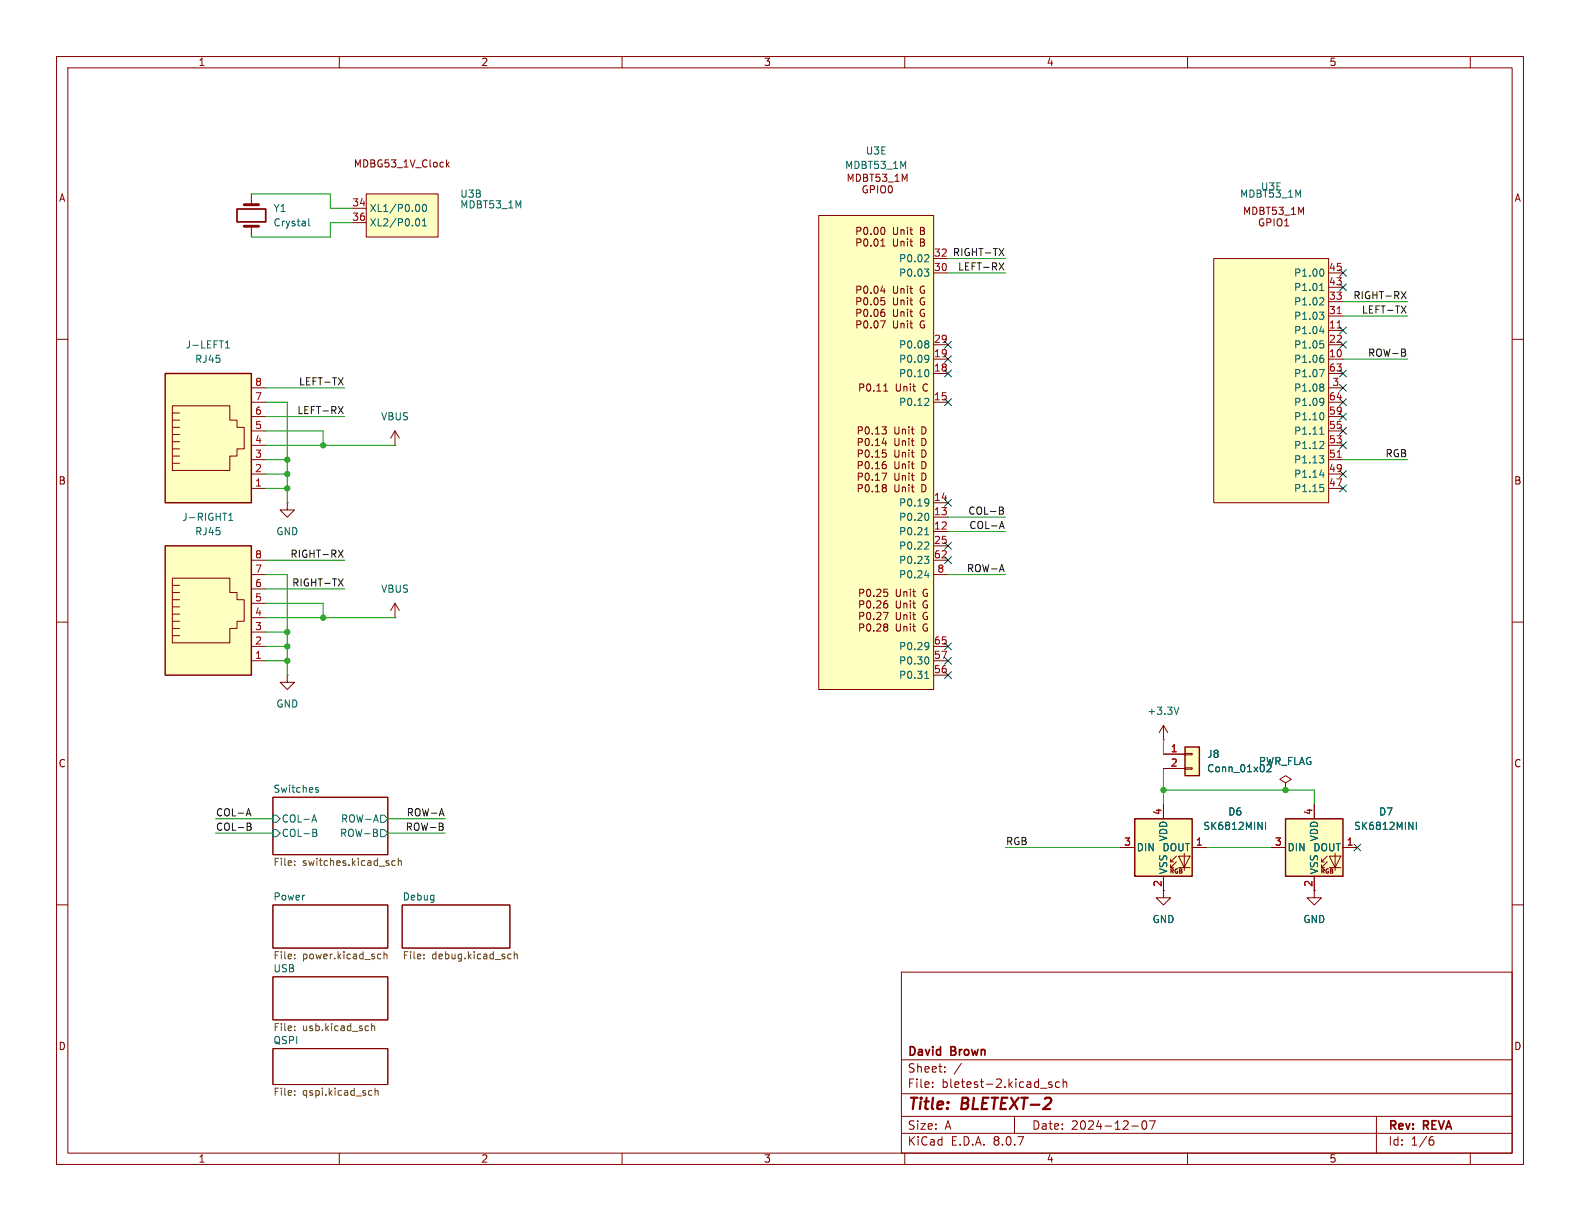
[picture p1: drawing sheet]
<svg xmlns="http://www.w3.org/2000/svg" width="279mm" height="216mm" viewBox="0 0 279 216" stroke-linecap="round" stroke-linejoin="round" font-family="sans-serif">
<g fill="none" stroke="#840000" stroke-width=".18">
<path d="M10 10h259.4v195.9h-259.4zM12 12h255.4v191.9h-255.4zM60 10v2M110 10v2M160 10v2M210 10v2M260 10v2M10 60h2M267.4 60h2M10 110h2M267.4 110h2M48.3 141h20.3v10.1h-20.3z"/>
<path d="M10 160h2M48.3 172.7h20.3v7.6h-20.3zM48.3 160h20.3v7.6h-20.3zM71.1 160h19.1v7.6h-19.1zM159.4 171.9h108v32h-108zM267.4 160h2M48.3 185.4h20.3v6.4h-20.3zM159.4 197.4h108M159.4 193.4h108M159.4 187.4h108M164.9 192.1v.2M164.9 191.4v.1"/>
<path d="M167.1 189.4v.2M167.1 188.7v.1M170 188l-1.3 1.9M179.4 197.4v3M184 192.4h1.1M186 191.4l-.4-.1-.2 .2 .1 .2 .5 .2v.3h-.6M187.4 191.4l-.5-.1-.3 .3v.4l.2 .2h.6M188 191.4l.2-.1 .4 .1v.9M188 190.8v1.5M200.1 199.1h1.2M202.1 198.3l.2-.1a.81 .81 0 0 1 .6 .6 .81 .81 0 0 1-.3 .8l-.2 .1a.81 .81 0 0 1-.3-1.4zM203.3 198.2h1l-.7 1.5"/>
<path d="M243.4 197.4v6.5M60 203.9v2M110 203.9v2M159.4 200.4h108M160 203.9v2M210 203.9v2M253 201.6h.4l.2 .2-.1 .5-.5 .2M253.4 201l-.4 .1M260 203.9v2"/>
</g>
<g fill="none" stroke="#725600" stroke-width=".18">
<path d="M52.1 152.3v.1M52.1 152.9v.1M69.9 152.3l-.4-.1-.2 .2 .1 .6h.5M70.4 152.3l.2-.1 .3 .1 .1 .7M70.4 151.8v1.2M52.1 168.8v.1M52.1 169.4v.1M67 168.7l.3 .1M67.3 169.5h-.3M67.9 168.8l.2-.1 .3 .1v.7M67.9 168.3v1.2M75 169.4v.1"/>
<path d="M75 168.8v.1M90 168.7l.4 .1M90.4 169.5h-.4M90.9 168.8l.2-.1 .3 .1 .1 .7M90.9 168.3v1.2M52.1 182.1v.1M52.1 181.5v.1M52.1 192.9v.1M52.1 193.6v.1M65.4 192.8l.4 .1M65.7 181v1.2M65.7 181.5l.2-.1 .3 .1 .1 .7"/>
<path d="M65.8 193.6l-.4 .1M66.3 193l.2-.2 .3 .1 .1 .8M66.3 192.4v1.3"/>
</g>
<g fill="none" stroke="#006464" stroke-width=".18">
<path d="M55.9 139.6l.4 .1v.2l-.1 .2-.4-.1M55.9 139.3h.4M48.3 146.7h.6l.6 .6-.6 .7h-.6zM48.3 144.1h.6l.6 .7-.6 .6h-.6zM55.3 145h.6M55.3 146.6l.6 .2 .1 .2-.3 .2M55.3 147.2h.4M55.6 144.1l.4 1.3M55.7 147.2l.3 .3v.3l-.7 .1M66.5 144.1l.4 1.3M66.7 147.3l.1 .2-.1 .3M66.7 146.8v.3"/>
<path d="M67.3 144.1h.6l.7 .7-.7 .6h-.6zM67.3 146.7h.6l.7 .6-.7 .7h-.6z"/>
</g>
<path d="M200.7 144.8h10.1v10.1h-10.1z" fill="#ffffc2"/>
<g fill="none" stroke="#840000" stroke-width=".18">
<path d="M69.8 78.7h.1M69.8 76.2l-.7 1.3M69.8 76.2v2.5M69.8 76.2l.8 1.3M227.3 138.4l1-.6-1-.6-1 .6 1 .6v1.3M227.3 139.7h.1M198.1 149.9h2.6M205.7 142.2v2.6M205.7 154.9v2.6M207 153.4h.5M207 152.4h.5M208 152.4l-1 1v-.5"/>
<path d="M208 151.4l-1 1v-.5M208.4 151.4h2l-1 2zM208.4 153.4h2M209.4 150.9v3M210.8 149.9h2.6"/>
</g>
<path d="M200.7 144.8h10.1v10.1h-10.1z" fill="none" stroke="#840000" stroke-width=".25"/>
<path d="M222.5 145.4l.7 1.3v-1.3M223.8 145.4v1.3" fill="none" stroke="#006464" stroke-width=".18"/>
<path d="M64.8 34.3h12.7v7.6h-12.7z" fill="#ffffc2"/>
<path d="M44.4 34.3v1.9M62.2 36.8h2.6M62.2 39.4h2.6M64.8 34.3h12.7v7.6h-12.7zM78.3 28.7h.1M78.4 29.5h-.1M79 28.3v1.2M79.1 29.1l.3 .4M79.4 28.7l-.4 .5M44.4 40v1.9" fill="none" stroke="#840000" stroke-width=".18"/>
<path d="M54.6 38.7v1.1l.2 .1M73.8 38.7a.68 .68 0 0 1 .4 .6 .68 .68 0 0 1-.4 .6M74.1 36.3l.1 .3-.1 .7M74.7 39.9h.7M74.7 39l.4-.3v1.2M74.9 36.2l.1-.1a.68 .68 0 0 1 .4 .7 .68 .68 0 0 1-.4 .6 .84 .84 0 0 1-.1-1.2z" fill="none" stroke="#006464" stroke-width=".18"/>
<path d="M41.9 37h5.1v2.2h-5.1z" fill="none" stroke="#840000" stroke-width=".3"/>
<path d="M43.2 36.2h2.5M43.2 40h2.5" fill="none" stroke="#840000" stroke-width=".51"/>
<path d="M29.2 66h15.2v22.9h-15.2z" fill="#ffffc2"/>
<g fill="none" stroke="#840000" stroke-width=".18">
<path d="M30.5 79.4h1.2M30.5 78.1h1.2M30.5 76.8h1.2M30.5 75.6h1.2M30.5 71.8h10.1v2.5h1.3v1.3h1.3v3.8h-1.3v1.2h-1.3v2.6h-10.1zM30.5 74.3h1.2M30.5 73h1.2M44.4 78.7h2.6M44.4 76.2h2.6M44.4 73.7h2.6M44.4 71.1h2.6M44.4 68.6h2.6"/>
<path d="M30.5 81.9h1.2M30.5 80.6h1.2M44.4 86.4h2.6M44.4 83.8h2.6M44.4 81.3h2.6"/>
</g>
<path d="M29.2 66h15.2v22.9h-15.2z" fill="none" stroke="#840000" stroke-width=".25"/>
<path d="M39.9 61.5h.7M39.9 60.6l.3-.3v1.2" fill="none" stroke="#006464" stroke-width=".18"/>
<path d="M209.5 132.1h2.6v5.1h-2.6z" fill="#ffffc2"/>
<path d="M205.7 133.4h3.8M205.7 135.9h3.8M209.5 135.8h1.3v.2h-1.3zM209.5 133.2h1.3v.3h-1.3z" fill="none" stroke="#840000" stroke-width=".18"/>
<path d="M209.5 132.1h2.6v5.1h-2.6z" fill="none" stroke="#840000" stroke-width=".25"/>
<path d="M224.7 135.7l-.7 .8h.8" fill="none" stroke="#006464" stroke-width=".18"/>
<path d="M214.6 45.7h20.3v43.2h-20.3z" fill="#ffffc2"/>
<g fill="none" stroke="#840000" stroke-width=".18">
<path d="M220.1 37.9v-1.3l.4 .9 .4-.9v1.3M221.5 36.6a.64 .64 0 0 1 .8 .7 .64 .64 0 0 1-.8 .6zM222.8 36.6h.4l.3 .3-.3 .3 .3 .2v.3l-.2 .2h-.5zM222.8 37.2h.4M223.4 38.7a.59 .59 0 0 0-.7 .6 .59 .59 0 0 0 .7 .6l.1-.5h-.3M223.9 36.6h.7M224 39.4l.6-.1 .2-.2-.1-.3-.7-.1v1.3M224.3 36.6v1.3M225.3 38.7v1.3M225.7 36.6h-.6l-.1 .6 .2-.1 .4 .1 .1 .2v.4l-.2 .1-.5-.1M225.9 38.9l.2-.2a.43 .43 0 0 1 .6 .4v.4a.42 .42 0 0 1-.4 .5 .42 .42 0 0 1-.5-.5zM226.1 36.6h.8l-.4 .5 .4 .1v.6l-.2 .1-.6-.1"/>
<path d="M227.2 38h.9M227.2 40h.7M227.2 39l.3-.3v1.3M228.4 37.9h.7M228.4 37l.3-.4v1.3M229.7 37.9v-1.3l.4 .9 .4-.9v1.3M214.6 45.7h20.3v43.2h-20.3zM234.9 58.4h2.6M234.9 55.9h2.6M234.9 53.3h2.6M234.9 50.8h2.6M234.9 48.3h2.6"/>
<path d="M234.9 63.5h2.6M234.9 61h2.6M234.9 68.6h2.6M234.9 78.7h2.6M234.9 76.2h2.6M234.9 73.7h2.6M234.9 66h2.6M234.9 71.1h2.6M234.9 86.4h2.6M234.9 83.8h2.6M234.9 81.3h2.6"/>
</g>
<g fill="none" stroke="#006464" stroke-width=".18">
<path d="M233.3 55.2h.8l-.4 .5M233.4 58.6h.8M233.4 51.4h.7M233.6 50.3l.1-.2v1.3M233.8 47.6a.79 .79 0 0 1 0 1.2M233.9 52.6l.2 .3-.1 .3-.7 .7h.8M233.9 55.7l.2 .2v.3l-.2 .3M234 58.2v.8M233.3 65.3h.9l-.6 1.3M233.4 76.8h.7M233.4 60.3h.6M233.6 75.7l.1-.2v1.3"/>
<path d="M233.7 62.8h.3M233.8 73a.79 .79 0 0 1 0 1.2M233.9 63.3l.2 .2v.3l-.2 .3M233.9 60.8l.2 .2v.3l-.2 .2M233.9 67.9l.2 .2-.2 .3 .2 .3v.2l-.2 .3M233.9 70.4l.1 .2a1.03 1.03 0 0 1-.1 1M233.9 78l.2 .3-.1 .3-.7 .7h.8M234.1 71l-.2 .2M233.3 80.6h.8l-.4 .5M233.4 84h.8M233.4 85.7h.6M233.9 81.1l.2 .2v.3l-.2 .3"/>
<path d="M233.9 86.2l.2 .2v.3l-.2 .2M234 83.6v.8"/>
</g>
<path d="M236.5 58h.7M236.5 55.5h.7M236.5 80.9h.7" fill="none" stroke="#a90000" stroke-width=".18"/>
<path d="M144.8 38.1h20.3v83.8h-20.3z" fill="#ffffc2"/>
<g fill="none" stroke="#840000" stroke-width=".18">
<path d="M144.8 38.1h20.3v83.8h-20.3zM150 32.1v-1.3l.4 .9 .4-.9v1.3M151.4 30.8v1.3a.67 .67 0 0 0 .8-.4 .67 .67 0 0 0-.3-.8M152.7 30.8v1.3l.7-.2v-.3l-.3-.2M152.7 31.4h.4M153.3 30.9l.1 .3-.3 .2M153.3 32.9a.59 .59 0 0 0-.7 .6 .59 .59 0 0 0 .7 .6l.1-.5h-.3M153.9 33.5l.6-.1 .1-.1v-.3l-.7-.2v1.3M154.2 30.8v1.3M155 30.8l-.1 .6 .2-.1h.4l.1 .5-.2 .3-.5-.2M155.2 32.8v1.3M155.9 32.9l.1-.1a.43 .43 0 0 1 .6 .5v.4a.42 .42 0 0 1-.4 .4 .42 .42 0 0 1-.5-.4v-.4z"/>
<path d="M156.8 30.8l-.4 .5 .4 .1v.5l-.2 .2-.6-.2M157.1 32.2h.9M157.2 33l.2-.2a.68 .68 0 0 1 .4 .7 .68 .68 0 0 1-.4 .6l-.2-.1-.1-.4zM158.3 32.1h.7M158.3 31.2l.3-.4v1.3M159.5 32.1v-1.3l.5 .9 .4-.9v1.3M151.5 40.9l.6-.1 .1-.2v-.3l-.7-.1v1.3M151.5 42.2v1.3M151.5 51.3l.6-.1 .1-.2v-.3l-.7-.1v1.3M151.5 53.3l.6-.1 .1-.1v-.3l-.7-.2v1.3M151.5 54.7v1.3M151.5 57.4l.6-.1 .1-.1v-.3l-.7-.2v1.3"/>
<path d="M152.7 41l.1-.6 .2-.2 .3 .1 .2 .7M152.7 53.4l.1-.5 .2-.3 .3 .2 .2 .6M152.9 50.7l.1-.1a.68 .68 0 0 1 .5 .6 .68 .68 0 0 1-.5 .7l-.1-.2-.2-.3zM152.9 56.9l.1-.2a.68 .68 0 0 1 .5 .7 .68 .68 0 0 1-.5 .6l-.1-.1-.2-.4zM152.9 43.4l.1 .1 .3-.1M152.9 55.8l.1 .2 .3-.2M154 43.4v.1M154 51.7v.2M154 55.8v.2M154 57.9v.1M154.5 41l.1-.6 .2-.2a.68 .68 0 0 1 .5 .6 .68 .68 0 0 1-.5 .7l-.1-.2M154.5 53.4l.1-.5 .2-.3a.69 .69 0 0 1 .4 1.2"/>
<path d="M154.7 42.4l.1-.2a.68 .68 0 0 1 .5 .7 .68 .68 0 0 1-.5 .6l-.1-.1M154.7 50.7l.1-.1a.68 .68 0 0 1 .5 .6 .68 .68 0 0 1-.5 .7l-.1-.2-.2-.3zM154.7 56.9l.1-.2a.68 .68 0 0 1 .5 .7 .68 .68 0 0 1-.5 .6l-.1-.1-.2-.4zM155.2 54.8a.69 .69 0 0 1-.4 1.2l-.1-.2M155.7 56.7h.8l-.5 1.3M155.8 43.5h.7M155.8 42.6l.3-.4v1.3M155.9 40.3l.2-.1a.68 .68 0 0 1 .4 .6 .68 .68 0 0 1-.4 .7l-.2-.2-.1-.3zM156.1 50.5l-.3 .9h.7M156.4 54.7h-.4a.86 .86 0 0 0 0 1.3l.4-.2 .1-.4-.3-.2h-.2l-.2 .2M156.4 51v.9M156.4 52.6h-.6v.6l.1-.1 .5 .1 .1 .2-.1 .4-.2 .1-.4-.1"/>
<path d="M158 40.2v1l.2 .3 .4-.1 .1-.2v-1M158 42.2v1.1l.2 .2h.4l.1-.2v-1.1M158 50.6v1l.2 .3 .4-.1 .1-.2v-1M158 52.6v1.1l.2 .2h.4l.1-.2v-1.1M158 54.7v1l.2 .3 .4-.1 .1-.2v-1M158 56.7v1.1l.2 .2 .4-.1 .1-.1v-1.1M159.3 40.6v.9M159.3 42.7v.8M159.3 51v.9M159.3 53.1v.8M159.3 55.1v.9M159.3 57.2v.8"/>
<path d="M159.3 40.7l.2-.1 .3 .1 .1 .8M159.3 42.8l.2-.1h.3l.1 .8M159.3 51.1l.2-.1 .3 .1 .1 .8M159.3 53.2l.2-.1h.3l.1 .8M159.3 55.2l.2-.1 .3 .1 .1 .8M159.3 57.3l.2-.1h.3l.1 .8M160.5 40.2v.1M160.5 40.6v.9M160.5 42.2v.2M160.5 42.7v.8M160.5 50.6v.1M160.5 51v.9"/>
<path d="M160.5 52.6v.2M160.5 53.1v.8M160.5 54.7v.1M160.5 55.1v.9M160.5 56.7v.2M160.5 57.2v.8M160.9 40.6h.5M160.9 42.7h.5M160.9 51h.5M160.9 53.1h.5M160.9 55.1h.5M160.9 57.2h.5"/>
<path d="M161.1 40.2v1.1l.3 .2M161.1 42.2v1.1l.3 .2M161.1 50.6v1.1l.3 .2M161.1 52.6v1.1l.3 .2M161.1 54.7v1.1l.3 .2M161.1 56.7v1.1l.3 .2M162.8 40.2h.4l.2 .2-.2 .4 .2 .1 .1 .3-.2 .3h-.5zM162.8 42.2h.4l.2 .3-.2 .3 .2 .2 .1 .3-.2 .2h-.5zM162.8 40.8h.4M162.8 42.8h.4M163.4 54.7a.59 .59 0 0 0-.7 .6 .59 .59 0 0 0 .7 .6l.1-.5h-.2M163.4 50.7a.59 .59 0 0 0-.7 .5 .59 .59 0 0 0 .7 .6l.1-.5h-.2"/>
<path d="M163.4 52.7a.59 .59 0 0 0-.7 .6 .59 .59 0 0 0 .7 .6l.1-.5h-.2M163.4 56.8a.59 .59 0 0 0-.7 .6 .59 .59 0 0 0 .7 .5l.1-.4h-.2M165.1 48.3h2.5M165.1 45.7h2.5M151.8 76.1h.6l.1-.2-.1-.3-.6-.1v1.2M151.8 78.2l.6-.1 .1-.2-.1-.3-.6-.1v1.3M153.1 75.6l.2-.1a.68 .68 0 0 1 .4 .6 .68 .68 0 0 1-.4 .6l-.2-.1-.1-.3zM153.1 77.6l.2-.1a.68 .68 0 0 1 .4 .7 .68 .68 0 0 1-.4 .6l-.2-.1-.1-.4zM154.3 76.6v.1M154.3 78.7v.1M154.8 75.8l.4-.3v1.2M154.8 77.9l.4-.4v1.3"/>
<path d="M154.8 79.9l.4-.3v1.2M154.8 76.7h.7M154.8 78.8h.7M155.9 75.5h.8l-.4 .5 .4 .1v.5l-.2 .1-.6-.1M156.3 69.2h.7M156.3 77.5l-.3 .9h.8M156.5 68.1l.1-.2v1.3M156.6 77.9v.9M156.7 79.6h-.6l-.1 .6 .2-.1h.4l.1 .2v.4l-.2 .1-.5-.1M158.2 75.5v1l.3 .2h.4l.1-.2v-1M158.2 79.6v1l.3 .2h.4l.1-.2v-1M158.2 77.5v1.1l.3 .2 .4-.1 .1-.1v-1.1"/>
<path d="M159.6 75.9v.8M159.6 77.9v.9M159.6 80v.8M159.6 76l.2-.1 .3 .1v.7M159.6 78.1l.2-.2 .3 .1v.8M160.7 75.5v.1M160.7 75.9v.8M160.7 77.5v.1M160.7 77.9v.9M160.7 79.6v.1M160.7 80v.8M161.2 75.9h.4"/>
<path d="M161.2 77.9h.4M161.2 80h.4M161.3 75.5v1.1l.3 .1M161.3 77.5v1.1l.3 .2M161.3 79.6v1.1l.3 .1M163 77.5a.64 .64 0 0 1 .8 .7 .64 .64 0 0 1-.8 .6zM163 75.5a.64 .64 0 0 1 .8 .6 .64 .64 0 0 1-.8 .6zM163 79.6a.64 .64 0 0 1 .8 .6 .64 .64 0 0 1-.8 .6zM165.1 71.1h2.5M165.1 66h2.5M165.1 63.5h2.5M165.1 61h2.5"/>
<path d="M151.8 80.2h.6l.1-.2-.1-.3-.6-.1v1.2M151.8 81.6v1.3M151.8 84.3h.6l.1-.2-.1-.3-.6-.1v1.2M151.8 86.4l.6-.1 .1-.2-.1-.3-.6-.1v1.3M153 80.4v-.6l.3-.2 .3 .1 .1 .7M153.1 83.8l.2-.1a.68 .68 0 0 1 .4 .6 .68 .68 0 0 1-.4 .6l-.2-.1-.1-.4zM153.1 85.8l.2-.1a.68 .68 0 0 1 .4 .6 .68 .68 0 0 1-.4 .7l-.2-.2-.1-.3zM153.1 82.8l.2 .1 .3-.1M154.3 82.8v.1M154.3 84.8v.1M154.3 86.8v.2M154.8 84l.4-.3v1.2"/>
<path d="M154.8 86.1l.4-.4v1.3M154.8 82.9h.7M154.8 84.9h.7M154.8 87h.7M155.2 81.6v1.3M155.9 83.7h.9l-.5 1.2M156.3 86.2l-.3-.2 .3-.3h.2l.2 .2-.2 .3M156.3 86.2l-.3 .3 .1 .3 .2 .2 .3-.1 .1-.2v-.2l-.2-.3M156.3 86.2h.2M156.6 81.6l-.3 .1a.86 .86 0 0 0 0 1.2l.4-.1v-.5l-.2-.2h-.2l-.3 .2M158.2 81.6v1l.3 .3 .4-.1 .1-.2v-1M158.2 83.7v1l.3 .2h.4l.1-.2v-1"/>
<path d="M158.2 85.7v1l.3 .3 .4-.1 .1-.2v-1M159.6 82v.9M159.6 84.1v.8M159.6 86.1v.9M159.6 80.1l.2-.1 .3 .1v.7M159.6 82.2l.2-.2 .3 .1v.8M159.6 84.2l.2-.1h.3v.8M159.6 86.2l.2-.1 .3 .1v.8M160.7 81.6v.1M160.7 82v.9M160.7 83.7v.1M160.7 84.1v.8"/>
<path d="M160.7 85.7v.1M160.7 86.1v.9M161.2 82h.4M161.2 84.1h.4M161.2 86.1h.4M161.3 81.6v1.1l.3 .2M161.3 83.7v1l.3 .2M161.3 85.7v1.1l.3 .2M163 81.6a.64 .64 0 0 1 .8 .6 .64 .64 0 0 1-.8 .7zM163 83.7a.64 .64 0 0 1 .8 .6 .64 .64 0 0 1-.8 .6zM163 85.7a.64 .64 0 0 1 .8 .6 .64 .64 0 0 1-.8 .7zM165.1 94h2.5"/>
<path d="M165.1 91.4h2.5M165.1 88.9h2.5M165.1 96.5h2.5M165.1 99.1h2.5M50.8 119.4v1.3h1.3l-1.3 1.2-1.3-1.2h1.3M50.8 119.4h.1M152 104.9l.6-.1 .2-.2-.1-.3-.7-.1v1.3M152 106.9l.6-.1 .2-.1-.1-.3-.7-.2v1.3M152 111l.6-.1 .2-.2-.1-.3-.7-.1v1.3M152 108.3v1.3M153.2 107l.1-.5 .2-.3 .3 .2 .2 .6M153.4 104.3l.1-.1a.68 .68 0 0 1 .5 .6 .68 .68 0 0 1-.5 .7l-.1-.2-.2-.3z"/>
<path d="M153.4 110.4l.1-.1a.68 .68 0 0 1 .5 .7 .68 .68 0 0 1-.5 .6l-.1-.1-.2-.4zM153.4 109.4l.1 .2 .3-.2M154.5 105.3v.2M154.5 109.4v.2M154.5 111.5v.1M155.1 104.3l.4-.1 .3 .4-.8 .9h.8M155.1 106.4l.4-.2 .3 .4-.8 .9h.8M155.1 110.4l.4-.1 .3 .4-.8 .9h.8M155.7 108.3l.1 .2-.1 .3-.7 .8h.8M156.2 108.3h.9l-.6 1.3M156.5 110.9l-.2-.3 .2-.3h.2l.3 .3-.3 .3M156.5 110.9l-.2 .2v.4l.2 .1 .4-.1 .1-.1v-.3l-.3-.2"/>
<path d="M156.5 110.9h.2M156.9 106.2l-.4 .1a.86 .86 0 0 0 0 1.2l.4-.1 .1-.4-.3-.3h-.2l-.2 .3M156.9 104.2h-.6v.6l.1-.1h.5l.1 .2-.1 .4-.2 .2-.4-.2M158.5 104.2v1l.2 .3 .4-.1 .1-.2v-1M158.5 106.2v1.1l.2 .2 .4-.1 .1-.1v-1.1M158.5 108.3v1l.2 .3 .4-.1 .1-.2v-1M158.5 110.3v1.1l.2 .2 .4-.1 .1-.1v-1.1M159.8 104.7l.2-.1 .3 .1 .1 .8M159.8 106.8l.2-.1h.3l.1 .8M159.8 108.8l.2-.1 .3 .1 .1 .8M159.8 110.9l.2-.2 .3 .1 .1 .8M159.8 104.6v.9"/>
<path d="M159.8 106.7v.8M159.8 108.7v.9M159.8 110.7v.9M161 104.2v.1M161 104.6v.9M161 106.2v.2M161 106.7v.8M161 108.3v.1M161 108.7v.9M161 110.3v.1M161 110.7v.9M161.4 104.6h.5"/>
<path d="M161.4 106.7h.5M161.4 108.7h.5M161.4 110.7h.5M161.6 104.2v1.1l.3 .2M161.6 106.2v1.1l.3 .2M161.6 108.3v1.1l.3 .2M161.6 110.3v1.1l.3 .2M163.9 104.3a.59 .59 0 0 0-.7 .5 .59 .59 0 0 0 .7 .6l.1-.5h-.2M163.9 106.3a.59 .59 0 0 0-.7 .6 .59 .59 0 0 0 .7 .5l.1-.4h-.2M163.9 108.3a.59 .59 0 0 0-.7 .6 .59 .59 0 0 0 .7 .6l.1-.5h-.2M163.9 110.4a.59 .59 0 0 0-.7 .6 .59 .59 0 0 0 .7 .5l.1-.4h-.2M165.1 119.4h2.5"/>
<path d="M165.1 116.8h2.5M165.1 114.3h2.5M165.1 101.6h2.5M205.7 130.8h.1M205.7 128.3l-.7 1.2M205.7 128.3v2.5M205.7 128.3l.8 1.2M205.7 157.5v1.3h1.3l-1.3 1.2-1.2-1.2h1.2M232.4 157.5v1.3h1.3l-1.3 1.2-1.3-1.2h1.3"/>
</g>
<g fill="none" stroke="#006464" stroke-width=".18">
<path d="M163.5 47.6h.7l-.4 .5M164 45l.2 .3v.3l-.7 .7h.7M164 48.1l.2 .2v.3l-.2 .2M163.9 65.3a.79 .79 0 0 1 0 1.3M164 60.3l.2 .2-.2 .3 .2 .3v.2l-.2 .2M164 62.8l.2 .1a1.03 1.03 0 0 1-.2 1.1M164 70.4l.2 .3v.3l-.7 .7h.7M164.2 63.4l-.2 .2M163.5 98.4h.7l-.4 .5M163.5 94.6h.7M163.8 93.5l.1-.2v1.3M163.9 90.7a.79 .79 0 0 1 0 1.3"/>
<path d="M164 88.2l.2 .1a1.03 1.03 0 0 1-.2 1.1M164 95.8l.2 .3v.3l-.7 .7h.7M164 98.9l.2 .2v.3l-.2 .2M164.2 88.8l-.2 .2M163.5 120h.7M163.5 101.8h.8M163.8 118.9l.1-.2v1.3M163.9 116.1a.79 .79 0 0 1 0 1.3M164 113.6l.2 .1a1.03 1.03 0 0 1-.2 1.1M164.1 101.3v.9M164.2 114.2l-.2 .2M208.5 125l-.5 1.3"/>
</g>
<path d="M29.2 96.5h15.2v22.9h-15.2z" fill="#ffffc2"/>
<g fill="none" stroke="#840000" stroke-width=".18">
<path d="M44.4 99.1h2.6M30.5 112.4h1.2M30.5 111.1h1.2M30.5 109.9h1.2M30.5 108.6h1.2M30.5 107.3h1.2M30.5 106h1.2M30.5 102.2h10.1v2.6h1.3v1.2h1.3v3.9h-1.3v1.2h-1.3v2.6h-10.1zM30.5 104.8h1.2M30.5 103.5h1.2M44.4 116.8h2.6M44.4 114.3h2.6"/>
<path d="M44.4 111.8h2.6M44.4 109.2h2.6M44.4 106.7h2.6M44.4 104.1h2.6M44.4 101.6h2.6"/>
</g>
<path d="M29.2 96.5h15.2v22.9h-15.2z" fill="none" stroke="#840000" stroke-width=".25"/>
<path d="M40.5 92h.7M40.5 91.1l.3-.4v1.3" fill="none" stroke="#006464" stroke-width=".18"/>
<path d="M227.3 144.8h10.2v10.1h-10.2z" fill="#ffffc2"/>
<g fill="none" stroke="#840000" stroke-width=".18">
<path d="M50.8 88.9v1.3h1.3l-1.3 1.2-1.3-1.2h1.3M50.8 88.9h.1M69.8 109.2h.1M69.8 106.7l-.7 1.3M69.8 106.7v2.5M69.8 106.7l.8 1.3M205.7 133.4h3.8M205.7 135.9h3.8M227.3 139.7h.1M198.1 149.9h2.6M205.7 142.2v2.6M205.7 154.9v2.6"/>
<path d="M210.8 149.9h2.6M224.8 149.9h2.5M232.4 142.2v2.6M232.4 154.9v2.6M233.7 153.4h.5M233.7 152.4h.5M234.7 152.4l-1 1v-.5M234.7 151.4l-1 1v-.5M235.1 151.4h2l-1 2zM235.1 153.4h2M236.1 150.9v3M237.5 149.9h2.5"/>
</g>
<path d="M227.3 144.8h10.2v10.1h-10.2z" fill="none" stroke="#840000" stroke-width=".25"/>
<path d="M224.7 135.7l-.7 .8h.8M222.5 145.4l.7 1.3v-1.3M223.8 145.4v1.3M249.1 145.4l.8 1.3v-1.3M250.5 145.4v1.3" fill="none" stroke="#006464" stroke-width=".18"/>
<g fill="none" stroke="#0f0f0f" stroke-width=".18">
<path d="M176.7 46.5l.8 1.2M176.7 43.9l.8 1.3M177.5 46.5l-.8 1.2M177.5 43.9l-.8 1.3M247.8 54.1l.8 1.3M247.8 51.6l.8 1.2M248.6 54.1l-.8 1.3M248.6 51.6l-.8 1.2M59.8 66.8l.9 1.3M59.8 71.9l.9 1.2M60.7 66.8l-.9 1.3M60.7 71.9l-.9 1.2"/>
<path d="M248.5 62.4l.1 .2-.1 .3M248.5 61.8v.4M59.8 97.3l.9 1.2M60.7 97.3l-.9 1.2M176.7 89.7l.6 .1 .1 .2-.2 .3M176.7 90.3h.5M176.9 93.1h.6M177.2 99.8l.4 1.3M177.2 92.2l.4 1.3M177.2 90.3l.3 .2-.1 .3-.7 .1M59.8 102.4l.9 1.2M60.7 102.4l-.9 1.2"/>
<path d="M43.6 143.9h.6M43.7 145.5l.6 .2 .1 .2-.3 .2M43.7 146.1h.4M43.9 143l.5 1.3M44.1 146.1l.3 .3v.3l-.7 .1M78.1 143l.4 1.3M78.3 146.2l.1 .2-.1 .3M78.3 145.7v.3"/>
</g>
<g fill="none" stroke="#009600" stroke-width=".18">
<path d="M44.4 34.3h14v2.5h3.8M62.2 39.4h-3.8v2.5h-14M167.6 45.7h10.2M167.6 48.3h10.2M237.5 55.9h11.4M237.5 53.3h11.4M47 73.7h14M47 71.1h3.8v17.8M47 68.6h14M47 78.7h22.8M47 76.2h10.1v2.5M237.5 63.5h11.4"/>
<path d="M47 99.1h14M47 86.4h3.8M47 83.8h3.8M47 81.3h3.8M167.6 94h10.2M167.6 91.4h10.2M237.5 81.3h11.4M47 106.7h10.1v2.5M47 101.6h3.8v17.8M47 109.2h22.8M47 104.1h14M47 116.8h3.8"/>
<path d="M47 114.3h3.8M47 111.8h3.8M167.6 101.6h10.2M205.7 139.7h26.7v2.5M205.7 130.8v2.6M205.7 135.9v6.3M38.1 144.8h10.2M38.1 147.3h10.2M68.6 144.8h10.1M68.6 147.3h10.1M177.8 149.9h20.3M213.4 149.9h11.4"/>
</g>
<g fill="none" stroke="#000084" stroke-width=".18">
<path d="M236.9 47.7l1.2 1.2M236.9 50.2l1.2 1.2M236.9 57.8l1.2 1.2M238.1 47.7l-1.2 1.2M238.1 50.2l-1.2 1.2M238.1 57.8l-1.2 1.2M167 62.9l1.2 1.2M167 70.5l1.2 1.2M167 65.4l1.2 1.2M167 60.4l1.2 1.2M168.2 62.9l-1.2 1.2M168.2 70.5l-1.2 1.2"/>
<path d="M168.2 65.4l-1.2 1.2M168.2 60.4l-1.2 1.2M236.9 60.4l1.2 1.2M236.9 70.5l1.2 1.2M236.9 78.1l1.2 1.2M236.9 73.1l1.2 1.2M236.9 65.4l1.2 1.2M236.9 75.6l1.2 1.2M236.9 68l1.2 1.2M238.1 60.4l-1.2 1.2M238.1 70.5l-1.2 1.2M238.1 78.1l-1.2 1.2"/>
<path d="M238.1 73.1l-1.2 1.2M238.1 65.4l-1.2 1.2M238.1 75.6l-1.2 1.2M238.1 68l-1.2 1.2M167 88.3l1.2 1.2M167 98.5l1.2 1.2M167 95.9l1.2 1.2M168.2 88.3l-1.2 1.2M168.2 98.5l-1.2 1.2M168.2 95.9l-1.2 1.2M236.9 85.8l1.2 1.2M236.9 83.2l1.2 1.2"/>
<path d="M238.1 85.8l-1.2 1.2M238.1 83.2l-1.2 1.2M167 116.2l1.2 1.2M167 113.7l1.2 1.2M167 118.8l1.2 1.2M168.2 116.2l-1.2 1.2M168.2 113.7l-1.2 1.2M168.2 118.8l-1.2 1.2M239.4 149.3l1.2 1.2M240.6 149.3l-1.2 1.2"/>
</g>
<g fill="#009600" stroke="#009600" stroke-width=".18">
<circle cx="227.3" cy="139.7" r=".46"/>
<circle cx="205.7" cy="139.7" r=".46"/>
<circle cx="50.8" cy="116.8" r=".46"/>
<circle cx="50.8" cy="111.8" r=".46"/>
<circle cx="50.8" cy="114.3" r=".46"/>
<circle cx="57.1" cy="109.2" r=".46"/>
<circle cx="50.8" cy="81.3" r=".46"/>
<circle cx="50.8" cy="86.4" r=".46"/>
<circle cx="50.8" cy="83.8" r=".46"/>
<circle cx="57.1" cy="78.7" r=".46"/>
</g>
<g font-size="2.8" fill="#840000">
<text x="160.4" y="196.8">Title:</text>
<text x="170.1" y="196.8">BLETEXT-2</text>
</g>
<g font-size="2.1" fill="#840000">
<text x="160.4" y="189.9">Sheet:</text>
<text x="160.4" y="187.1">David</text>
<text x="168.2" y="187.1">Brown</text>
<text x="160.4" y="192.6">File:</text>
<text x="166.5" y="192.6">bletest-2.kicad_sch</text>
<text x="160.4" y="202.8">KiCad</text>
<text x="160.4" y="200">Size:</text>
<text x="167.1" y="200">A</text>
<text x="168.1" y="202.8">E.D.A.</text>
<text x="175.7" y="202.8">8.0.7</text>
<text x="182.4" y="200">Date:</text>
<text x="189.4" y="200">2024-12-07</text>
<text x="245.4" y="200.2">Rev:</text>
<text x="245.4" y="202.8">Id:</text>
<text x="249.5" y="202.8">1/6</text>
<text x="251.8" y="200.2">REVA</text>
</g>
<g font-size="1.8" fill="#840000">
<text x="35" y="11.9">1</text>
<text x="85" y="11.9">2</text>
<text x="135" y="11.9">3</text>
<text x="185" y="11.9">4</text>
<text x="235" y="11.9">5</text>
<text x="61.9" y="29.8">MDBG53_1V_Clock</text>
<text x="10.3" y="35.9">A</text>
<text x="267.7" y="35.9">A</text>
<text x="151" y="42.8">Unit</text>
<text x="151.4" y="55.2">Unit</text>
<text x="151.6" y="69.5">P0.11</text>
<text x="158.3" y="69.5">Unit</text>
<text x="163.3" y="69.5">C</text>
<text x="152.1" y="82.2">Unit</text>
<text x="10.3" y="85.9">B</text>
<text x="267.7" y="85.9">B</text>
<text x="152" y="108.8">Unit</text>
<text x="10.3" y="135.9">C</text>
<text x="267.7" y="135.9">C</text>
<text x="232.2" y="156.9" transform="rotate(-90 232.2 156.9)">2</text>
<text x="10.3" y="185.9">D</text>
<text x="267.7" y="185.9">D</text>
<text x="35" y="205.8">1</text>
<text x="85" y="205.8">2</text>
<text x="135" y="205.8">3</text>
<text x="185" y="205.8">4</text>
<text x="235" y="205.8">5</text>
</g>
<g font-size="1.8" fill="#006464">
<text x="153" y="27.5">U3E</text>
<text x="81.3" y="35.2">U3B</text>
<text x="149.3" y="30.1">MDBT53_1M</text>
<text x="219.2" y="35.2">MDBT53_1M</text>
<text x="222.9" y="33.9">U3F</text>
<text x="48.3" y="37.7">Y1</text>
<text x="48.3" y="40.2">Crystal</text>
<text x="65.3" y="37.7">XL1/P0.00</text>
<text x="65.3" y="40.2">XL2/P0.01</text>
<text x="81.3" y="37.1">MDBT53_1M</text>
<text x="158.9" y="46.6">P0.02</text>
<text x="158.9" y="49.1">P0.03</text>
<text x="228.7" y="51.7">P1.01</text>
<text x="228.7" y="49.1">P1.00</text>
<text x="228.7" y="59.3">P1.04</text>
<text x="228.7" y="56.7">P1.03</text>
<text x="228.7" y="54.2">P1.02</text>
<text x="32.7" y="61.8">J-LEFT1</text>
<text x="34.4" y="64.4">RJ45</text>
<text x="158.9" y="64.4">P0.09</text>
<text x="158.9" y="61.8">P0.08</text>
<text x="228.7" y="64.4">P1.06</text>
<text x="228.7" y="61.8">P1.05</text>
<text x="158.9" y="72">P0.12</text>
<text x="158.9" y="66.9">P0.10</text>
<text x="228.7" y="69.4">P1.08</text>
<text x="228.7" y="66.9">P1.07</text>
<text x="228.7" y="72">P1.09</text>
<text x="67.3" y="74.5">VBUS</text>
<text x="228.7" y="77.1">P1.11</text>
<text x="228.7" y="74.5">P1.10</text>
<text x="228.7" y="82.1">P1.13</text>
<text x="228.7" y="79.6">P1.12</text>
<text x="158.9" y="89.8">P0.19</text>
<text x="228.7" y="87.2">P1.15</text>
<text x="228.7" y="84.7">P1.14</text>
<text x="32.1" y="92.3">J-RIGHT1</text>
<text x="34.4" y="94.8">RJ45</text>
<text x="48.8" y="94.8">GND</text>
<text x="158.9" y="94.8">P0.21</text>
<text x="158.9" y="92.3">P0.20</text>
<text x="158.9" y="97.4">P0.22</text>
<text x="158.9" y="99.9">P0.23</text>
<text x="67.3" y="105">VBUS</text>
<text x="158.9" y="102.5">P0.24</text>
<text x="158.9" y="117.7">P0.30</text>
<text x="158.9" y="115.2">P0.29</text>
<text x="48.8" y="125.3">GND</text>
<text x="158.9" y="120.2">P0.31</text>
<text x="202.8" y="126.6">+3.3V</text>
<text x="213.4" y="134.2">J8</text>
<text x="213.4" y="136.8">Conn_01x02</text>
<text x="222.5" y="135.5">PWR_FLAG</text>
<text x="48.3" y="140.3">Switches</text>
<text x="49.7" y="148.2">COL-B</text>
<text x="49.7" y="145.6">COL-A</text>
<text x="60" y="148.2">ROW-B</text>
<text x="60.2" y="145.6">ROW-A</text>
<text x="206.6" y="148.9" transform="rotate(-90 206.6 148.9)">VDD</text>
<text x="212.7" y="146.9">SK6812MINI</text>
<text x="217.1" y="144.4">D6</text>
<text x="233.3" y="148.9" transform="rotate(-90 233.3 148.9)">VDD</text>
<text x="239.4" y="146.9">SK6812MINI</text>
<text x="243.8" y="144.4">D7</text>
<text x="200.9" y="150.7">DIN</text>
<text x="205.5" y="150.7">DOUT</text>
<text x="206.6" y="154.7" transform="rotate(-90 206.6 154.7)">VSS</text>
<text x="227.6" y="150.7">DIN</text>
<text x="232.1" y="150.7">DOUT</text>
<text x="233.3" y="154.7" transform="rotate(-90 233.3 154.7)">VSS</text>
<text x="48.3" y="159.3">Power</text>
<text x="71.1" y="159.3">Debug</text>
<text x="203.7" y="163.4">GND</text>
<text x="230.4" y="163.4">GND</text>
<text x="48.3" y="172">USB</text>
<text x="48.3" y="182.7">File:</text>
<text x="48.3" y="184.7">QSPI</text>
</g>
<g font-size="1.8" fill="#a90000">
<text x="62.2" y="36.6">34</text>
<text x="62.2" y="39.1">36</text>
<text x="165.1" y="45.5">32</text>
<text x="165.1" y="48">30</text>
<text x="234.9" y="53.1">33</text>
<text x="234.9" y="50.5">43</text>
<text x="234.9" y="48">45</text>
<text x="234.9" y="58.2">11</text>
<text x="234.9" y="55.6">31</text>
<text x="165.1" y="65.8">18</text>
<text x="165.1" y="63.2">19</text>
<text x="165.1" y="60.7">29</text>
<text x="234.9" y="63.2">10</text>
<text x="234.9" y="60.7">22</text>
<text x="234.9" y="65.8">63</text>
<text x="45" y="70.9">7</text>
<text x="45" y="68.3">8</text>
<text x="165.1" y="70.9">15</text>
<text x="234.9" y="70.9">64</text>
<text x="235.5" y="68.3">3</text>
<text x="45" y="75.9">5</text>
<text x="45" y="73.4">6</text>
<text x="234.9" y="75.9">55</text>
<text x="234.9" y="73.4">59</text>
<text x="45" y="83.6">2</text>
<text x="45" y="81">3</text>
<text x="45" y="78.5">4</text>
<text x="234.9" y="83.6">49</text>
<text x="234.9" y="81">51</text>
<text x="234.9" y="78.5">53</text>
<text x="45" y="86.1">1</text>
<text x="165.1" y="88.6">14</text>
<text x="234.9" y="86.1">47</text>
<text x="165.1" y="93.7">12</text>
<text x="165.1" y="91.2">13</text>
<text x="45" y="101.3">7</text>
<text x="45" y="98.8">8</text>
<text x="165.1" y="96.3">25</text>
<text x="165.1" y="98.8">62</text>
<text x="165.7" y="101.3">8</text>
<text x="45" y="106.4">5</text>
<text x="45" y="103.9">6</text>
<text x="45" y="111.5">3</text>
<text x="45" y="109">4</text>
<text x="45" y="116.6">1</text>
<text x="45" y="114">2</text>
<text x="165.1" y="119.1">56</text>
<text x="165.1" y="116.6">57</text>
<text x="165.1" y="114">65</text>
<text x="206.9" y="133.1">1</text>
<text x="206.9" y="135.6">2</text>
<text x="198.7" y="149.6">3</text>
<text x="205.5" y="144.2" transform="rotate(-90 205.5 144.2)">4</text>
<text x="211.4" y="149.6">1</text>
<text x="225.4" y="149.6">3</text>
<text x="232.2" y="144.2" transform="rotate(-90 232.2 144.2)">4</text>
<text x="238.1" y="149.6">1</text>
<text x="205.5" y="156.9" transform="rotate(-90 205.5 156.9)">2</text>
</g>
<g font-size="1.8" fill="#0f0f0f">
<text x="168.4" y="45.4">RIGHT-TX</text>
<text x="169.3" y="47.9">LEFT-RX</text>
<text x="239.2" y="53">RIGHT-RX</text>
<text x="240.7" y="55.5">LEFT-TX</text>
<text x="241.8" y="63.2">ROW-B</text>
<text x="52.8" y="68.2">LEFT-TX</text>
<text x="52.5" y="73.3">LEFT-RX</text>
<text x="244.9" y="80.9">RGB</text>
<text x="171.1" y="91.1">COL-B</text>
<text x="171.3" y="93.6">COL-A</text>
<text x="51.3" y="98.7">RIGHT-RX</text>
<text x="170.9" y="101.3">ROW-A</text>
<text x="51.6" y="103.8">RIGHT-TX</text>
<text x="38.1" y="144.4">COL-A</text>
<text x="38.1" y="147">COL-B</text>
<text x="71.6" y="147">ROW-B</text>
<text x="71.8" y="144.4">ROW-A</text>
<text x="177.8" y="149.5">RGB</text>
</g>
<g font-size="1.8" fill="#725600">
<text x="48.3" y="153.4">File:</text>
<text x="53.5" y="153.4">switches.kicad_sch</text>
<text x="48.3" y="170">File:</text>
<text x="53.5" y="170">power.kicad_sch</text>
<text x="71.1" y="170">File:</text>
<text x="76.3" y="170">debug.kicad_sch</text>
<text x="53.5" y="182.7">usb.kicad_sch</text>
<text x="48.3" y="194.1">File:</text>
<text x="53.5" y="194.1">qspi.kicad_sch</text>
</g>
<g font-size="1.1" fill="#840000">
<text x="206.7" y="154.7">RGB</text>
<text x="233.4" y="154.7">RGB</text>
</g>
</svg>
